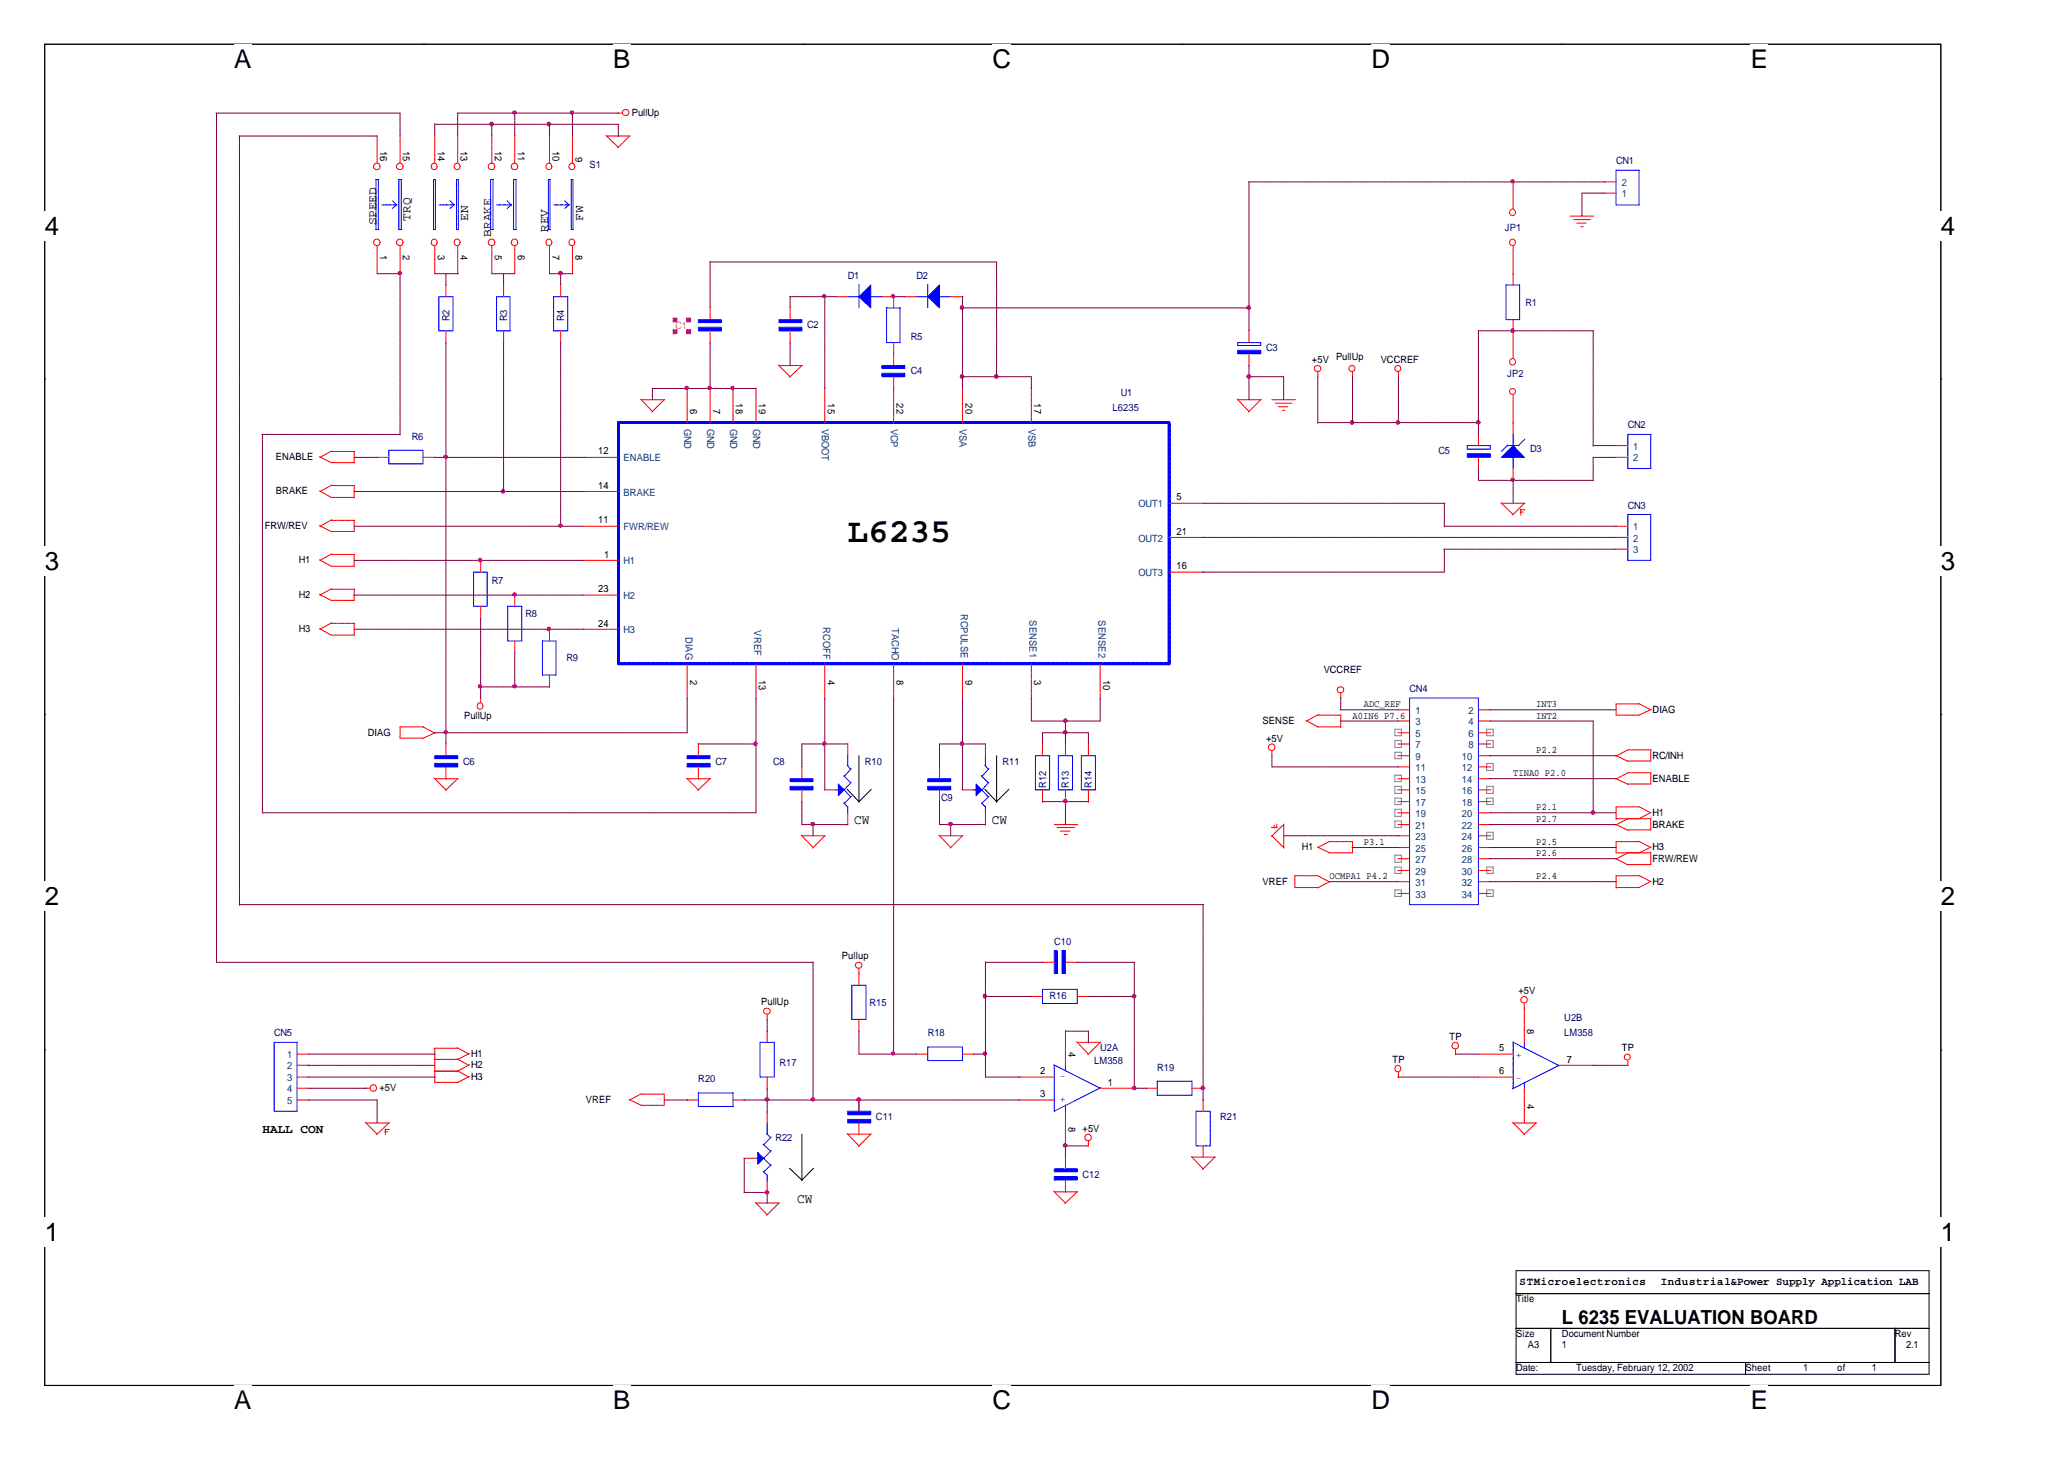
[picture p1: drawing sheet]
<svg xmlns="http://www.w3.org/2000/svg" width="297mm" height="210mm" viewBox="0 0 297 210" stroke-linecap="round" stroke-linejoin="round" font-family="sans-serif">
<path d="M6.4 6.4h272.9v192.9h-272.9z" fill="none" stroke="#000" stroke-width=".14"/>
<g fill="#fff">
<path d="M33.7 6.4h2.5v4.2h-2.5z"/>
<path d="M33.7 199.3h2.5v4.3h-2.5z"/>
</g>
<path d="M61 6.4h.1M61 199.3h.1" fill="none" stroke="#000" stroke-width=".14"/>
<g fill="#fff">
<path d="M88.2 6.4h2.5v4.2h-2.5z"/>
<path d="M88.2 199.3h2.5v4.3h-2.5z"/>
</g>
<path d="M115.6 6.4h.1M115.6 199.3h.1" fill="none" stroke="#000" stroke-width=".14"/>
<g fill="#fff">
<path d="M142.8 6.4h2.7v4.2h-2.7z"/>
<path d="M142.8 199.3h2.7v4.3h-2.7z"/>
</g>
<path d="M170.1 6.4h.1M170.1 199.3h.1" fill="none" stroke="#000" stroke-width=".14"/>
<g fill="#fff">
<path d="M197.4 6.4h2.7v4.2h-2.7z"/>
<path d="M197.4 199.3h2.7v4.3h-2.7z"/>
</g>
<path d="M224.7 6.4h.1M224.7 199.3h.1" fill="none" stroke="#000" stroke-width=".14"/>
<g fill="#fff">
<path d="M252 6.4h2.4v4.2h-2.4z"/>
<path d="M252 199.3h2.4v4.3h-2.4z"/>
<path d="M6.4 30.4h2.1v4.2h-2.1z"/>
<path d="M279.3 30.4h2v4.2h-2z"/>
<path d="M6.4 78.6h2.1v4.2h-2.1z"/>
<path d="M279.3 78.6h2v4.2h-2z"/>
</g>
<path d="M6.4 54.5h.1M279.3 54.5h.1" fill="none" stroke="#000" stroke-width=".14"/>
<g fill="#fff">
<path d="M6.4 126.8h2.1v4.3h-2.1z"/>
<path d="M279.3 126.8h2v4.3h-2z"/>
</g>
<path d="M6.4 102.8h.1M279.3 102.8h.1" fill="none" stroke="#000" stroke-width=".14"/>
<g fill="#fff">
<path d="M6.4 175.1h2.1v4.2h-2.1z"/>
<path d="M279.3 175.1h2v4.2h-2z"/>
</g>
<g fill="none" stroke="#000" stroke-width=".14">
<path d="M121.9 113.6l1.7 1.7 1.8-1.7M123.6 108.7v6.7M141.7 113.6l1.7 1.7 1.8-1.7M143.4 108.7v6.7M6.4 151.1h.1M279.3 151.1h.1M113.6 168.1l1.8 1.7 1.7-1.7M115.4 163.2v6.7M218.2 182.8h59.4v14.9h-59.4zM218.2 186.1h59.4M218.2 191.1h59.4M218.2 196h59.4"/>
<path d="M223.2 191.1v4.9M251.2 196v1.7M272.7 191.1v4.9"/>
</g>
<g fill="none" stroke="#f00" stroke-width=".14">
<path d="M87.2 19.5l1.8 1.7M87.3 19.6h3.4M88.9 16.3h.7M90.6 19.6l-1.7 1.7M217.8 26.1v4M217.8 35.4v5.6M226 31.1h3.4M226.5 31.6h2.4M226.9 32.1h1.4M227.5 32.6h.3M230.9 27.8h1.7M230.9 26.2h1.7"/>
<path d="M64.2 40.9v1.8M64.2 47.6v1.8M72.5 40.9v1.8M72.5 47.6v1.8M80.7 40.9v1.8M80.7 47.6v1.8M92.2 57.4l1.7 1.8M92.3 57.5h3.4M95.6 57.5l-1.8 1.8M102.2 44.2v1.8M102.2 47.6v1.8M112 52.5l1.7 1.7"/>
<path d="M112.1 52.6h3.4M113.7 44.2v1.8M113.7 47.6v1.8M115.4 52.6l-1.8 1.7M120.2 42.7h1.8M126.9 42.7h1.8M128.6 42.6v1.7M128.6 49.3v3.3M128.6 54.2v1.8M130.1 42.7h1.8M136.8 42.7h1.8M178.1 57.4l1.6 1.8"/>
<path d="M178.1 57.5h3.4M179.7 47.5v1.8M179.7 50.9v1.8M181.4 57.5l-1.7 1.8M183 57.5h3.4M183.6 58h2.3M184 58.5h1.3M184.6 59h.3M189.7 53.5v.8M194.6 53.5v.8M201.3 53.5v.8M217.8 46v5.6"/>
<path d="M217.8 56.8v5.7M54.2 65.8h1.8M60.9 65.8h1.8M212.8 62.4v1.7M212.8 65.8v1.7M216 72.3l1.8 1.7M216.1 72.4h3.4M217.8 67.4v1.8M218.8 73.7h.4M218.9 73.3h.6M218.9 73.3v.8M219.4 72.4l-1.7 1.7"/>
<path d="M232.5 64.1h1.8M232.5 65.8h1.8M232.5 75.7h1.8M232.5 77.3h1.8M232.5 79h1.8M69.2 80.5v1.8M69.2 87.2v1.8M74.1 85.5v1.7M74.1 92.2v1.7M79.1 90.4v1.8M79.1 97.1v1.8M193 99.8v.7"/>
<path d="M62.5 111.9l1.7 1.7M62.6 112h3.4M64.2 106.9v1.8M64.2 110.3v1.8M65.9 112l-1.8 1.7M69.2 100.3v.8M98.8 111.9l1.7 1.7M98.9 112h3.4M102.2 112l-1.8 1.7M115.4 110.3v1.7M115.4 113.6v1.8M118.6 113.6h1.7"/>
<path d="M122 106.9v1.8M122 116.9v1.8M135.2 110.3v1.7M135.2 113.6v1.8M138.4 113.6h1.7M141.8 106.9v1.8M141.8 116.9v1.8M150 106.9v1.8M150 113.6v1.8M151.7 118.6h3.4M152.1 119.1h2.5M152.6 119.6h1.4"/>
<path d="M153.3 106.9v1.8M153.3 113.6v1.8M156.6 106.9v1.8M156.6 113.6v1.8M183 119.1h.8M183 108v.8M183.4 118.7v.4M183.7 118.5v.6M184.7 118.5v3.4M184.7 118.6l-1.7 1.7M201.2 118.6h1.7M201.2 112h1.7"/>
<path d="M201.2 102.1h1.7M201.2 103.7h1.7M201.2 105.4h1.7M201.2 107h1.7M201.2 108.7h1.7M201.2 110.3h1.7M201.2 113.6h1.7M201.2 115.3h1.7M201.2 116.9h1.7M212.8 118.6h1.7M212.8 112h1.7M212.8 102.1h1.7"/>
<path d="M212.8 103.7h1.7M212.8 105.4h1.7M212.8 107h1.7M212.8 108.7h1.7M212.8 110.3h1.7M212.8 113.6h1.7M212.8 115.3h1.7M212.8 116.9h1.7M115.3 120.2l1.7 1.7M115.4 120.2h3.4M118.7 120.2l-1.8 1.8M123.6 139.4v2.3"/>
<path d="M135.1 120.2l1.7 1.7M135.2 120.2h3.4M138.5 120.2l-1.8 1.8M149.9 138.4h1.8M153.2 120.1h.4M153.3 138.4h1.8M183 120.2l1.8 1.8M201.2 120.2h1.7M201.2 121.9h1.7M201.2 123.5h1.7M201.2 125.2h1.7M201.2 126.8h1.7"/>
<path d="M201.2 128.5h1.7M212.8 120.2h1.7M212.8 121.9h1.7M212.8 123.5h1.7M212.8 125.2h1.7M212.8 126.8h1.7M212.8 128.5h1.7M42.8 156.6h1.6M42.8 151.7h1.6M42.8 153.3h1.6M42.8 155h1.6M42.8 158.3h1.6"/>
<path d="M52.6 156.6h.7M98.8 158.3h1.7M105.5 158.3h1.7M110.4 146v.7M110.4 148.3v1.7M110.4 155v1.6M110.4 159.9v1.7M123.6 146.7v1.7M123.6 158.2v1.7M131.8 151.7h1.7M138.5 151.7h1.7M146.6 155h5.1"/>
<path d="M146.6 158.3h5.1M148.3 143.4h1.7M153.3 148.3v5M153.3 159.9v5M154.9 149.9l1.7 1.8M155 150h3.4M155 143.4h1.7M158.3 156.6h5M158.3 150l-1.8 1.7M164.8 156.6h1.7M171.5 156.6h1.7M201.3 154.3v.7"/>
<path d="M209.5 151v.7M219.4 144.4v.7M234.3 152.6v.7M52.6 161.5l1.7 1.7M52.7 161.6h3.3M55.4 162.8h.4M55.5 162.5h.5M55.5 162.4v.9M56 161.6l-1.8 1.7M107 166.6h1.8M108.7 173l1.7 1.8M108.8 173.1h3.4"/>
<path d="M110.4 169.9v1.7M112.1 173.1l-1.8 1.8M121.9 163.1l1.7 1.8M122 163.2h3.4M123.6 161.6v1.7M125.3 163.2l-1.8 1.7M151.6 171.4l1.7 1.7M151.7 171.5h3.4M155 171.5l-1.8 1.7M156.6 164.2v.7M171.4 166.4l1.7 1.8M171.5 166.5h3.4"/>
<path d="M174.8 166.5l-1.7 1.7M217.7 161.5l1.7 1.7M217.8 161.6h3.3M221.1 161.6l-1.8 1.7"/>
<circle cx="90.1" cy="16.2" r=".45"/>
<circle cx="217.7" cy="30.5" r=".45"/>
<circle cx="217.7" cy="34.9" r=".45"/>
<circle cx="189.6" cy="53" r=".45"/>
<circle cx="194.6" cy="53" r=".43"/>
<circle cx="201.2" cy="53" r=".43"/>
<circle cx="217.7" cy="52.1" r=".45"/>
<circle cx="217.7" cy="56.3" r=".43"/>
<circle cx="192.9" cy="99.2" r=".45"/>
<circle cx="69.1" cy="101.6" r=".45"/>
<circle cx="183" cy="107.5" r=".47"/>
<circle cx="123.6" cy="138.9" r=".45"/>
<circle cx="53.7" cy="156.5" r=".47"/>
<circle cx="110.4" cy="145.5" r=".45"/>
<circle cx="201.1" cy="153.7" r=".45"/>
<circle cx="209.4" cy="150.4" r=".47"/>
<circle cx="219.3" cy="143.8" r=".47"/>
<circle cx="234.2" cy="152.1" r=".43"/>
<circle cx="156.6" cy="163.6" r=".47"/>
</g>
<g fill="none" stroke="#00f" stroke-width=".14">
<path d="M232.6 24.5h3.3v5h-3.3zM63.2 42.7h2v4.9h-2zM71.5 42.7h1.9v4.9h-1.9zM79.7 42.7h2v4.9h-2zM100.5 46h3.3v.4h-3.3zM100.5 47.1h3.3v.5h-3.3zM112.1 46h3.3v.4h-3.3zM112.1 47.1h3.3v.5h-3.3zM121.9 42.7h1.7M123.6 40.9v3.4M125.2 42.7h1.7M126.9 52.6h3.3v.4h-3.3z"/>
<path d="M126.9 53.7h3.3v.5h-3.3zM127.6 44.3h1.9v5h-1.9zM131.8 42.7h1.7M133.5 40.9v3.4M135.1 42.7h1.7M178.1 50.4h3.3v.5h-3.3zM178.1 49.3h3.3v.4h-3.3zM216.7 41h2v5h-2zM56 64.8h4.9v1.9h-4.9zM211.2 65.3h3.3v.5h-3.3zM211.2 64.1h3.3v.5h-3.3zM216.9 64.1h1.7"/>
<path d="M217 64l-.9 1M217.8 62.4v1.7M217.8 65.7v1.7M219.5 63.2l-1 .9M234.3 62.5h3.3v4.9h-3.3zM234.3 74h3.3v6.6h-3.3zM68.2 82.3h1.9v4.9h-1.9zM73.1 87.2h2v5h-2zM78.1 92.2h1.9v4.9h-1.9zM62.6 108.7h3.3v.4h-3.3zM62.6 109.8h3.3v.5h-3.3zM113.7 112h3.3v.5h-3.3z"/>
<path d="M113.7 113.1h3.3v.5h-3.3zM120.2 113.6h.4M121.4 115.5l.6 .6M121.4 113.6l1 1.1M121.4 111.6l1 1M121.9 110.1l.5 .6M122 108.6v1.6M122 116v.9M122.5 114.6l-1 1M122.5 112.5l-1 1.1M122.5 110.6l-1 1.1M133.5 112h3.3v.5h-3.3z"/>
<path d="M133.5 113.1h3.3v.5h-3.3zM140 113.6h.5M141.2 115.5l.6 .6M141.2 113.6l1 1.1M141.2 111.6l1 1M141.7 110.1l.5 .6M141.8 108.6v1.6M141.8 116v.9M142.3 114.6l-1 1M142.3 112.5l-1 1.1M142.3 110.6l-1 1.1M149 108.7h2v4.9h-2z"/>
<path d="M152.3 108.7h2v4.9h-2zM155.6 108.7h2v4.9h-2zM202.9 100.4h9.9v29.7h-9.9zM151.7 136.8h.4v3.3h-.4zM152.8 136.8h.5v3.3h-.5zM39.5 150h3.3v9.9h-3.3zM100.5 157.2h5v2h-5zM109.4 150h2v5h-2zM122 159.9h3.3v.5h-3.3zM122.6 141.7h2v5h-2zM133.5 150.6h5v2h-5zM150 142.3h5v2.1h-5z"/>
<path d="M151.6 153.2l6.7 3.4M151.7 153.3v6.6M153.3 153.2v.9M153.3 158.9v1M158.4 156.5l-6.7 3.4M166.5 155.5h5v2.1h-5zM108.7 166.6h.4M109.8 168.5l.6 .6M109.8 166.6l1.1 1.1M109.8 164.6l1.1 1M110.3 163.1l.6 .6M110.4 161.6v1.6"/>
<path d="M110.4 169v.9M111 167.6l-1.1 1M111 165.5l-1.1 1.1M111 163.6l-1.1 1.1M122 161.1h3.3v.5h-3.3z"/>
</g>
<g fill="none" stroke="#808080" stroke-width=".14">
<path d="M200.7 104.9h1v.9h-1zM200.7 106.5h1v1h-1zM200.7 108.2h1v.9h-1zM200.7 111.5h1v1h-1zM200.7 113.1h1v1h-1zM200.7 114.8h1v1h-1zM200.7 116.4h1v1h-1zM200.7 118.1h1v1h-1zM214 104.9h.9v.9h-.9zM214 106.5h.9v1h-.9zM214 113.1h.9v1h-.9zM214 114.8h.9v1h-.9z"/>
<path d="M214 109.8h.9v1h-.9zM214 119.7h.9v1h-.9zM200.7 123h1v1.1h-1zM200.7 124.7h1v1h-1zM200.7 128h1v1h-1zM214 124.7h.9v1h-.9zM214 128h.9v1h-.9z"/>
</g>
<path d="M100.6 46.2h3.2M112.2 46.2h3.2M127 52.8h3.2M62.7 109h3.2M99 109h3.2M113.8 112.3h3.2M133.6 112.3h3.2M152 136.8v3.3M151.8 168.4h3.2" fill="none" stroke="#00f" stroke-width=".34"/>
<g fill="none" stroke="#00f" stroke-width=".42">
<path d="M100.6 47.4h3.2M112.2 47.4h3.2M127 54h3.2M178.2 50.7h3.2M211.2 65.6h3.3M62.7 110.1h3.2M99 110.1h3.2M113.8 113.4h3.2M133.6 113.4h3.2M153.1 136.8v3.3M122.1 160.2h3.2M122.1 161.3h3.2"/>
<path d="M151.8 169.6h3.2"/>
</g>
<g fill="#00f" stroke="#00f" stroke-width=".14">
<path d="M135.2 41v3.3l-1.7-1.6z" fill-rule="evenodd"/>
<path d="M140.5 112.8l.8 .8-.8 .9z" fill-rule="evenodd"/>
<path d="M120.6 112.8l.9 .8-.9 .9z" fill-rule="evenodd"/>
<path d="M216.1 65.8l1.7-1.7 1.6 1.7z" fill-rule="evenodd"/>
<path d="M109.1 165.8l.8 .8-.8 .9z" fill-rule="evenodd"/>
<path d="M123.6 42.7l1.7-1.7v3.3z" fill-rule="evenodd"/>
</g>
<g fill="none" stroke="#00f" stroke-width=".14" stroke-dasharray=".1 .1 .1 .1 .1 .1 .1 .1">
<path d="M54.1 33h.4M54.1 25.8h.4M54.1 33v-7.2M54.4 33v-7.2M57.4 33v-7.2M57.4 33h.4M57.4 25.8h.4M57.7 33v-7.2M62.4 33v-7.2M62.4 25.8h.3M62.4 33h.3M62.7 33v-7.2"/>
<path d="M65.7 25.8h.3M65.7 33h.3M65.7 33v-7.2M66 33v-7.2M70.6 25.8h.4M70.6 33h.4M70.6 33v-7.2M71 33v-7.2M73.9 25.8h.4M73.9 33v-7.2M73.9 33h.4M74.3 33v-7.2"/>
<path d="M78.9 25.8h.3M78.9 33h.3M78.9 33v-7.2M79.2 33v-7.2M82.2 25.8h.3M82.2 33v-7.2M82.2 33h.3M82.5 33v-7.2"/>
</g>
<g fill="none" stroke="#00f" stroke-width=".14" stroke-dasharray=".3 .1 .1 .1 .1 .1">
<path d="M54.9 29.5h2.2M57.1 29.5l-.6-.6M57.1 29.5l-.6 .5M63.2 29.5h2.2M65.4 29.5l-.6-.6M65.4 29.5l-.6 .5M71.5 29.5h2.2M73.6 29.5l-.6-.6M73.6 29.5l-.6 .5M79.7 29.5h2.3M81.9 29.5l-.6-.6M81.9 29.5l-.6 .5"/>
<path d="M98.9 108.7h3.3v.4h-3.3zM98.9 109.8h3.3v.5h-3.3zM172.1 159.9h2.1M174.2 159.9v5M217.8 150l6.7 3.3M217.8 156.6v-6.7M219.4 150v.9M219.4 155.7v.9M224.4 153.3l-6.7 3.3M151.7 168.2h3.3v.4h-3.3zM151.7 169.3h3.3v.5h-3.3zM172.1 164.9v-5"/>
<path d="M174.2 164.9h-2.1"/>
</g>
<g fill="none" stroke="#f00" stroke-width=".14" stroke-dasharray=".3 .1 .1 .1 .1 .1">
<path d="M54.3 23.5v-4M54.3 35.4v4.1M57.6 23.5v-4M57.6 35.4v4.1M62.6 23.5v-4M62.6 35.4v4.1M65.9 23.5v-4M65.9 35.4v4.1M70.8 23.5v-4M70.8 35.4v4.1M74.1 23.5v-4M74.1 35.4v4.1"/>
<path d="M79.1 23.5v-4M79.1 35.4v4.1M82.4 23.5v-4M82.4 35.4v4.1M46.1 65.8l1.7-.9M46.1 75.7l1.7-.9M46.1 70.7l1.7-.9M47.7 79.8h3.4M47.7 65h3.4M47.7 66.6l-1.7-.9M47.7 74.9h3.4M47.7 76.5l-1.7-.9"/>
<path d="M47.7 69.9h3.4M47.7 71.6l-1.7-1M51 79.8v1.7M51 65v1.6M51 66.6h-3.4M51 74.9v1.7M51 76.5h-3.4M51 69.9v1.7M51 71.6h-3.4M89 75.7h-5.1M89 70.7h-5.1M89 65.8h-5.1"/>
<path d="M98.9 60.8v-5M102.2 60.8v-5M105.5 60.8v-5M108.8 60.8v-5M118.7 60.8v-5M128.6 60.8v-5M138.5 60.8v-5M148.4 60.8v-5M168.2 72.4h5M168.2 77.3h5M46.1 90.5l1.7-.9M46.1 80.6l1.7-.9"/>
<path d="M46.1 85.6l1.7-.9M47.7 89.7h3.4M47.7 91.4l-1.7-1M47.7 81.5l-1.7-1M47.7 84.8h3.4M47.7 86.4l-1.7-.9M51 89.7v1.8M51 91.4h-3.4M51 81.5h-3.4M51 84.8v1.7M51 86.4h-3.4M89 80.6h-5.1"/>
<path d="M89 85.6h-5.1M89 90.5h-5.1M98.9 95.5v5M108.8 95.5v5M118.7 95.5v5M128.6 95.5v5M138.5 95.5v5M148.4 95.5v5M158.3 95.5v5M168.2 82.3h5M57.6 106.2v-1.7M57.6 104.6h3.4"/>
<path d="M60.9 106.2h-3.4M60.9 104.6l1.8 .9M62.6 105.4l-1.8 .9M100.5 108.7v-1.8M100.5 110.3v1.8M188 103.7l1.7-.9M189.7 102.9h3.3M189.7 104.6l-1.7-1M193 102.9v1.8M193 104.6h-3.4M232.6 108.7l1.8 .9M232.6 118.6l1.8 .9"/>
<path d="M232.6 116.1v1.8M232.6 117.8h3.4M232.6 101.3v1.7M232.6 102.9h3.4M232.6 112l1.8 .9M234.3 109.5h3.4M234.3 107.9l-1.8 .9M234.3 119.4h3.4M234.3 117.8l-1.8 .9M234.3 112.8h3.4M234.3 111.2l-1.8 .9M235.9 116.1h-3.4"/>
<path d="M235.9 117.8l1.8-.9M235.9 101.3h-3.4M235.9 102.9l1.8-.9M237.6 109.5v-1.7M237.6 107.9h-3.4M237.6 119.4v-1.7M237.6 117.8h-3.4M237.6 116.9l-1.8-.9M237.6 102.1l-1.8-.9M237.6 112.8v-1.7M237.6 111.2h-3.4M186.4 127.7v-1.8"/>
<path d="M186.4 126h3.3M189.7 127.7h-3.4M189.7 126l1.7 .9M189.7 121.9l1.7-.9M191.3 126.8l-1.7 1M191.3 121.1h3.4M191.3 122.7l-1.7-.9M194.6 121.1v1.7M194.6 122.7h-3.3M232.6 121.1v1.7M232.6 122.7h3.4M232.6 123.5l1.8 1"/>
<path d="M232.6 126v1.8M232.6 127.7h3.4M234.3 124.4h3.4M234.3 122.7l-1.8 .9M235.9 121.1h-3.4M235.9 122.7l1.8-.9M235.9 126h-3.4M235.9 127.7l1.8-.9M237.6 121.9l-1.8-.9M237.6 124.4v-1.8M237.6 122.7h-3.4M237.6 126.8l-1.8-.9"/>
<path d="M62.6 150.8v1.7M62.6 152.4h3.4M62.6 152.4v1.8M62.6 154.1h3.4M62.6 154.1v1.7M62.6 155.7h3.4M65.9 150.8h-3.4M65.9 152.4l1.7-.8M65.9 152.4h-3.4M65.9 154.1l1.7-.9M65.9 154.1h-3.4M65.9 155.7l1.7-.8"/>
<path d="M67.5 151.7l-1.7-1M67.5 153.3l-1.7-1M67.5 155l-1.7-1M90.6 158.3l1.8-1M92.3 157.4h3.4M92.3 159l-1.8-.8M95.6 157.4v1.7M95.6 159h-3.4M173.1 159.9v-1.7M217.8 151.7h-5.1M217.8 155h-5.1M219.4 150v-5"/>
<path d="M219.4 156.6v5M224.4 153.3h5M153.3 168.2v-1.8M153.3 169.8v1.7M173.1 164.9v1.7"/>
<circle cx="54.2" cy="34.9" r=".47"/>
<circle cx="54.2" cy="23.9" r=".47"/>
<circle cx="57.5" cy="34.9" r=".47"/>
<circle cx="57.5" cy="23.9" r=".47"/>
<circle cx="62.5" cy="34.9" r=".45"/>
<circle cx="62.5" cy="23.9" r=".45"/>
<circle cx="65.8" cy="34.9" r=".45"/>
<circle cx="65.8" cy="23.9" r=".45"/>
<circle cx="70.7" cy="34.9" r=".47"/>
<circle cx="70.7" cy="23.9" r=".47"/>
<circle cx="74" cy="34.9" r=".47"/>
<circle cx="74" cy="23.9" r=".47"/>
<circle cx="79" cy="34.9" r=".45"/>
<circle cx="79" cy="23.9" r=".45"/>
<circle cx="82.3" cy="34.9" r=".45"/>
<circle cx="82.3" cy="23.9" r=".45"/>
</g>
<path d="M89 60.8h79.3M168.3 60.8v34.7M89 95.5v-34.7M168.3 95.5h-79.3" fill="none" stroke="#00f" stroke-width=".42" stroke-dasharray=".3 .1 .1 .1 .1 .1"/>
<g fill="none" stroke="#800040" stroke-width=".14" stroke-dasharray=".3 .1 .1 .1 .1 .1">
<path d="M31.2 16.3v122.2M34.5 19.6v110.6M54.3 19.6h-19.9M57.6 19.6v-3.4M57.6 16.3h-26.5M62.6 17.9h8.3M62.6 19.6v-1.8M65.9 16.3h8.3M65.9 19.6v-3.4M70.8 17.9h8.4M70.8 19.6v-1.8M74.1 19.6v-3.4"/>
<path d="M74.1 16.3h8.4M79.1 17.9h10M79.1 19.6v-1.8M82.4 16.3v3.4M82.4 16.3h6.7M89 17.9v1.8M54.3 39.4h3.4M57.6 39.4v23.2M62.6 39.4h3.4M64.2 39.4v1.7M70.8 39.4h3.4M72.5 39.4v1.7"/>
<path d="M79.1 39.4h1.7M80.7 39.4v1.7M80.7 39.4h1.8M102.2 37.7h41.3M143.4 37.7v16.6M179.7 26.2v18.2M217.8 26.2h-38.1M227.7 27.8v3.4M231 26.2h-13.3M231 27.8h-3.4M64.2 49.3v16.6M72.5 49.3v21.5"/>
<path d="M80.7 49.3v26.5M93.9 55.9v1.7M98.9 55.9h-5.1M102.2 55.9h-3.4M102.2 49.3v6.7M102.2 44.3v-6.7M105.5 55.9h-3.4M108.8 55.9h-3.4M113.7 52.6v-3.4M113.7 44.3v-1.7M118.7 55.9v-13.3M118.7 42.7h-5.1"/>
<path d="M120.3 42.7h-1.7M130.2 42.7h-1.7M138.5 42.7v1.7M138.5 44.3v10M138.5 55.9v-1.8M143.4 54.2h-5M143.4 54.2h5.1M148.4 54.2v1.8M179.7 47.6v-3.4M179.7 52.6v1.7M179.7 54.2h5.1M179.7 44.3h-41.3"/>
<path d="M179.7 57.5v-3.4M184.7 54.2v3.4M189.7 54.2v6.7M194.6 54.2v6.7M212.8 47.6h5M217.8 47.6h11.6M229.3 47.6v16.6M37.8 62.5v54.5M51 65.8h3.4M51 70.7h21.6M57.6 62.5h-19.9M62.6 65.8h1.7"/>
<path d="M64.2 65.8v39.7M64.2 65.8h19.9M72.5 70.7h11.6M80.7 75.7h-29.8M84 75.7h-3.4M173.1 72.4h34.8M189.7 60.8h5M194.6 60.8h6.7M201.3 60.8v-6.7M201.3 60.8h11.6M207.9 79v3.4M207.9 75.7h24.8"/>
<path d="M207.9 72.4v3.4M212.8 69.1v-1.8M212.8 69.1h5M212.8 62.5v-1.8M212.8 60.8v-13.3M217.8 69.1h11.6M217.8 72.4v-3.4M229.3 64.1h3.4M229.3 65.8v3.4M229.3 65.8h3.4M232.6 79h-24.8M232.6 77.3h-59.5"/>
<path d="M51 90.5h28.2M51 80.6h18.3M69.2 98.8h5M69.2 88.9v10M69.2 80.6h14.9M74.1 93.8v5.1M74.1 98.8h5.1M74.1 85.6h-23.2M79.1 90.5h5M84 85.6h-10M207.9 82.3h-34.8M37.8 116.9h71.1"/>
<path d="M64.2 107v-1.7M64.2 105.4h-1.7M69.2 100.4v-1.7M98.9 100.4v5.1M98.9 105.4h-34.8M100.5 107h8.4M108.8 116.9v-10M108.8 100.4v6.7M115.4 107h3.4M115.4 118.6h1.7M115.4 110.3v-3.4M115.4 115.3v3.4"/>
<path d="M117 118.6v1.7M117 118.6h5.1M118.7 113.6v-6.7M118.7 100.4v6.7M122 107h-3.4M128.6 100.4v51.3M135.2 107h3.4M135.2 118.6h1.7M135.2 115.3v3.4M135.2 110.3v-3.4M136.8 118.6h5.1M136.8 118.6v1.7"/>
<path d="M138.5 100.4v6.7M138.5 113.6v-6.7M141.8 107h-3.4M148.4 103.7h5M148.4 100.4v3.4M150 105.4h3.4M150 107v-1.7M153.3 115.3v3.4M153.3 105.4v-1.8M153.3 105.4h3.4M153.3 107v-1.7M153.3 115.3h-3.4"/>
<path d="M153.3 103.7h5.1M156.6 105.4v1.7M156.6 115.3h-3.4M158.3 100.4v3.4M183 110.3v-1.7M193 102.1v-1.8M201.3 102.1h-8.4M201.3 110.3h-18.3M201.3 103.7h-8.4M214.5 103.7h14.9M214.5 116.9h14.9M229.3 116.9h3.4"/>
<path d="M229.3 103.7v13.3M232.6 102.1h-18.2M232.6 108.7h-18.2M232.6 112h-18.2M232.6 118.6h-18.2M31.2 138.4h85.9M34.5 130.1h138.7M117 138.4v19.9M141.8 138.4h8.3M155 138.4h8.3M163.2 138.4v5M173.1 130.1v26.5"/>
<path d="M184.7 120.2h16.6M201.3 126.8h-10M201.3 121.9h-6.7M232.6 123.5h-18.2M232.6 126.8h-18.2M232.6 121.9h-18.2M44.4 151.7h18.3M44.4 155h18.3M44.4 156.6h8.3M44.4 158.3h10M54.3 158.3v3.3M62.6 153.3h-18.3"/>
<path d="M95.6 158.3h3.4M110.4 146.7v1.7M110.4 156.6v1.7M110.4 158.3v1.8M110.4 158.3h-3.4M110.4 158.3h6.7M117 158.3h6.7M123.6 158.3v1.6M123.6 148.4v3.3M123.6 151.7h5.1M128.6 151.7h3.4M140.1 151.7h1.8"/>
<path d="M141.8 151.7v3.3M141.8 155h5M141.8 143.4v8.3M141.8 143.4v-5M146.7 158.3h-23.2M148.4 143.4h-6.7M153.3 148.4h3.4M156.6 143.4h6.7M156.6 148.4v1.6M163.2 143.4v13.2M163.2 156.6h1.8M173.1 156.6v1.7"/>
<path d="M209.5 151.7h3.4M212.8 155h-11.6M234.3 153.3h-5.1M107.1 171.5h3.4M107.1 166.6v5M110.4 171.5v1.7M153.3 164.9v1.7M156.6 164.9h-3.4"/>
</g>
<g fill="#f0f" stroke="#f0f" stroke-width=".14" stroke-dasharray=".3 .1 .1 .1 .1 .1">
<path d="M141.6 143.1l.1-.1a.31 .31 0 0 1 .2 .5l-.2 .1-.2-.1v-.1z" fill-rule="evenodd"/>
<path d="M217.5 47.3h.2a.31 .31 0 0 1 .2 .5l-.2 .1-.2-.1-.1-.2z" fill-rule="evenodd"/>
<path d="M194.4 60.5h.2a.31 .31 0 0 1 .2 .5l-.2 .1-.2-.1-.1-.2z" fill-rule="evenodd"/>
<path d="M201 60.5h.2a.31 .31 0 0 1 .2 .5l-.2 .1-.2-.1-.1-.2z" fill-rule="evenodd"/>
<path d="M72.2 70.4h.2a.31 .31 0 0 1 .2 .5l-.2 .1-.2-.1-.1-.2z" fill-rule="evenodd"/>
<path d="M138.3 44h.1a.31 .31 0 0 1 .2 .5h-.2h-.2v-.2z" fill-rule="evenodd"/>
<path d="M78.9 17.6l.1-.1a.31 .31 0 0 1 .2 .5l-.2 .1-.2-.1-.1-.1z" fill-rule="evenodd"/>
<path d="M78.9 90.2h.1a.31 .31 0 0 1 .2 .5l-.2 .1-.2-.1-.1-.2z" fill-rule="evenodd"/>
<path d="M118.5 106.7h.1a.31 .31 0 0 1 .2 .5l-.2 .1-.2-.1v-.2z" fill-rule="evenodd"/>
<path d="M138.3 53.9h.1a.31 .31 0 0 1 .2 .5l-.2 .1-.2-.1v-.2z" fill-rule="evenodd"/>
<path d="M108.6 106.7h.1a.31 .31 0 0 1 .2 .5l-.2 .1-.2-.1v-.2z" fill-rule="evenodd"/>
<path d="M138.3 106.7h.1a.31 .31 0 0 1 .2 .5l-.2 .1-.2-.1v-.2z" fill-rule="evenodd"/>
<path d="M68.9 80.3h.2a.31 .31 0 0 1 .2 .5l-.2 .1-.2-.1-.1-.2z" fill-rule="evenodd"/>
<circle cx="141.7" cy="151.6" r=".26"/>
<circle cx="163.2" cy="143.3" r=".29"/>
<circle cx="163.2" cy="156.5" r=".29"/>
<circle cx="173.1" cy="156.5" r=".29"/>
<circle cx="153.3" cy="164.8" r=".28"/>
<circle cx="128.5" cy="42.6" r=".26"/>
<circle cx="80.7" cy="39.3" r=".28"/>
<circle cx="123.6" cy="158.2" r=".28"/>
<circle cx="217.7" cy="69" r=".26"/>
<circle cx="74.1" cy="98.8" r=".28"/>
<circle cx="110.4" cy="158.2" r=".28"/>
<circle cx="117" cy="158.2" r=".28"/>
<circle cx="74.1" cy="16.2" r=".28"/>
<circle cx="69.1" cy="98.7" r=".26"/>
<circle cx="82.3" cy="16.2" r=".26"/>
<circle cx="212.7" cy="60.8" r=".29"/>
<circle cx="217.7" cy="26.1" r=".26"/>
<circle cx="179.7" cy="44.2" r=".29"/>
<circle cx="179.7" cy="54.2" r=".29"/>
<circle cx="70.7" cy="17.8" r=".29"/>
<circle cx="153.3" cy="103.7" r=".29"/>
<circle cx="110.4" cy="171.6" r=".28"/>
<circle cx="128.5" cy="151.6" r=".26"/>
<circle cx="153.3" cy="105.4" r=".28"/>
<circle cx="136.8" cy="118.6" r=".28"/>
<circle cx="102.1" cy="55.8" r=".26"/>
<circle cx="74.1" cy="85.6" r=".28"/>
<circle cx="117" cy="118.6" r=".28"/>
<circle cx="143.4" cy="54.2" r=".29"/>
<circle cx="229.2" cy="116.9" r=".29"/>
<circle cx="118.6" cy="42.6" r=".26"/>
<circle cx="98.8" cy="55.8" r=".26"/>
<circle cx="57.5" cy="39.3" r=".28"/>
<circle cx="80.7" cy="75.6" r=".28"/>
<circle cx="64.1" cy="65.7" r=".28"/>
<circle cx="64.1" cy="105.4" r=".28"/>
<circle cx="105.4" cy="55.8" r=".26"/>
<circle cx="153.3" cy="115.3" r=".28"/>
</g>
<path d="M96.9 45.8h.6v.5h-.6z" fill="#f0f"/>
<path d="M96.9 45.7h.6v.6h-.6z" fill="none" stroke="#f0f" stroke-width=".14" stroke-dasharray=".3 .1 .1 .1 .1 .1"/>
<path d="M98.9 45.8h.5v.5h-.5z" fill="#f0f"/>
<path d="M98.8 45.7h.6v.6h-.6z" fill="none" stroke="#f0f" stroke-width=".14" stroke-dasharray=".3 .1 .1 .1 .1 .1"/>
<path d="M98.9 47.5h.5v.5h-.5z" fill="#f0f"/>
<path d="M98.8 47.4h.6v.6h-.6z" fill="none" stroke="#f0f" stroke-width=".14" stroke-dasharray=".3 .1 .1 .1 .1 .1"/>
<path d="M96.9 47.5h.6v.5h-.6z" fill="#f0f"/>
<path d="M96.9 47.4h.6v.6h-.6z" fill="none" stroke="#f0f" stroke-width=".14" stroke-dasharray=".3 .1 .1 .1 .1 .1"/>
<text font-size="4.9" x="122" y="78">L6235</text>
<g font-size="3.7">
<text x="33.7" y="9.8">A</text>
<text x="88.2" y="9.8">B</text>
<text x="142.8" y="9.8">C</text>
<text x="197.4" y="9.8">D</text>
<text x="252" y="9.8">E</text>
<text x="6.4" y="33.8">4</text>
<text x="279.3" y="33.8">4</text>
<text x="6.4" y="82">3</text>
<text x="279.3" y="82">3</text>
<text x="6.4" y="130.2">2</text>
<text x="279.3" y="130.2">2</text>
<text x="6.4" y="178.5">1</text>
<text x="279.3" y="178.5">1</text>
<text x="33.7" y="202.7">A</text>
<text x="88.2" y="202.7">B</text>
<text x="142.8" y="202.7">C</text>
<text x="197.4" y="202.7">D</text>
<text x="252" y="202.7">E</text>
</g>
<text font-size="2.8" x="224.8" y="190.4">L 6235 EVALUATION BOARD</text>
<g font-size="1.9">
<text x="122.9" y="118.5">CW</text>
<text x="142.7" y="118.5">CW</text>
<text x="114.7" y="173.1">CW</text>
</g>
<g font-size="1.8">
<text x="54.2" y="32.4" transform="rotate(-90 54.2 32.4)">SPEED</text>
<text x="59.1" y="31.8" transform="rotate(-90 59.1 31.8)">TRQ</text>
<text x="67.4" y="31.8" transform="rotate(-90 67.4 31.8)">EN</text>
<text x="70.7" y="34.1" transform="rotate(-90 70.7 34.1)">BRAKE</text>
<text x="78.9" y="33.4" transform="rotate(-90 78.9 33.4)">REV</text>
<text x="83.9" y="31.8" transform="rotate(-90 83.9 31.8)">FW</text>
<text x="37.8" y="163">HALL CON</text>
</g>
<g font-size="1.6">
<text x="218.7" y="184.8">STMicroelectronics</text>
<text x="239" y="184.8">Industrial&amp;Power Supply Application LAB</text>
</g>
<g font-size="1.4">
<text x="90.9" y="16.7">PullUp</text>
<text x="54.7" y="21.7" transform="rotate(90 54.7 21.7)">16</text>
<text x="58" y="21.7" transform="rotate(90 58 21.7)">15</text>
<text x="63" y="21.7" transform="rotate(90 63 21.7)">14</text>
<text x="66.3" y="21.7" transform="rotate(90 66.3 21.7)">13</text>
<text x="71.2" y="21.7" transform="rotate(90 71.2 21.7)">12</text>
<text x="74.5" y="21.7" transform="rotate(90 74.5 21.7)">11</text>
<text x="79.5" y="21.7" transform="rotate(90 79.5 21.7)">10</text>
<text x="82.8" y="22.5" transform="rotate(90 82.8 22.5)">9</text>
<text x="54.7" y="36.7" transform="rotate(90 54.7 36.7)">1</text>
<text x="58" y="36.7" transform="rotate(90 58 36.7)">2</text>
<text x="63" y="36.7" transform="rotate(90 63 36.7)">3</text>
<text x="66.3" y="36.7" transform="rotate(90 66.3 36.7)">4</text>
<text x="71.2" y="36.7" transform="rotate(90 71.2 36.7)">5</text>
<text x="74.5" y="36.7" transform="rotate(90 74.5 36.7)">6</text>
<text x="79.5" y="36.7" transform="rotate(90 79.5 36.7)">7</text>
<text x="82.8" y="36.7" transform="rotate(90 82.8 36.7)">8</text>
<text x="188.8" y="52.2">+5V</text>
<text x="192.3" y="51.8">PullUp</text>
<text x="198.7" y="52.2">VCCREF</text>
<text x="99.3" y="58.9" transform="rotate(90 99.3 58.9)">6</text>
<text x="102.6" y="58.9" transform="rotate(90 102.6 58.9)">7</text>
<text x="105.9" y="58" transform="rotate(90 105.9 58)">18</text>
<text x="109.2" y="58" transform="rotate(90 109.2 58)">19</text>
<text x="119.1" y="58" transform="rotate(90 119.1 58)">15</text>
<text x="129" y="58" transform="rotate(90 129 58)">22</text>
<text x="138.9" y="58" transform="rotate(90 138.9 58)">20</text>
<text x="148.8" y="58" transform="rotate(90 148.8 58)">17</text>
<text x="86.1" y="65.4">12</text>
<text x="39.7" y="66.2">ENABLE</text>
<text x="39.7" y="71.1">BRAKE</text>
<text x="86.1" y="70.4">14</text>
<text x="169.3" y="72">5</text>
<text x="38.1" y="76.1">FRW/REV</text>
<text x="86.1" y="75.3">11</text>
<text x="169.3" y="77">21</text>
<text x="43" y="81">H1</text>
<text x="87" y="80.3">1</text>
<text x="169.3" y="81.9">16</text>
<text x="43" y="86">H2</text>
<text x="86.1" y="85.2">23</text>
<text x="43" y="90.9">H3</text>
<text x="86.1" y="90.2">24</text>
<text x="99.3" y="97.8" transform="rotate(90 99.3 97.8)">2</text>
<text x="109.2" y="97.8" transform="rotate(90 109.2 97.8)">13</text>
<text x="119.1" y="97.8" transform="rotate(90 119.1 97.8)">4</text>
<text x="129" y="97.8" transform="rotate(90 129 97.8)">8</text>
<text x="138.9" y="97.8" transform="rotate(90 138.9 97.8)">9</text>
<text x="148.8" y="97.8" transform="rotate(90 148.8 97.8)">3</text>
<text x="158.7" y="97.8" transform="rotate(90 158.7 97.8)">10</text>
<text x="190.5" y="96.8">VCCREF</text>
<text x="196.3" y="101.7">ADC_REF</text>
<text x="221.1" y="101.7">INT3</text>
<text x="52.9" y="105.8">DIAG</text>
<text x="66.8" y="103.4">PullUp</text>
<text x="181.7" y="104.2">SENSE</text>
<text x="182.2" y="106.7">+5V</text>
<text x="194.6" y="103.4">A0IN6 P7.6</text>
<text x="221.1" y="103.4">INT2</text>
<text x="237.8" y="102.5">DIAG</text>
<text x="217.8" y="111.6">TINA0 P2.0</text>
<text x="221.1" y="108.3">P2.2</text>
<text x="237.8" y="109.1">RC/INH</text>
<text x="237.8" y="112.5">ENABLE</text>
<text x="221.1" y="116.6">P2.1</text>
<text x="221.1" y="118.2">P2.7</text>
<text x="237.8" y="119.1">BRAKE</text>
<text x="237.8" y="117.4">H1</text>
<text x="187.4" y="122.4">H1</text>
<text x="196.3" y="121.5">P3.1</text>
<text x="221.1" y="123.2">P2.6</text>
<text x="221.1" y="121.5">P2.5</text>
<text x="237.8" y="122.4">H3</text>
<text x="237.8" y="124">FRW/REW</text>
<text x="181.7" y="127.3">VREF</text>
<text x="191.3" y="126.5">OCMPA1 P4.2</text>
<text x="221.1" y="126.5">P2.4</text>
<text x="237.8" y="127.3">H2</text>
<text x="121.2" y="138">Pullup</text>
<text x="218.5" y="143">+5V</text>
<text x="109.6" y="144.6">PullUp</text>
<text x="208.6" y="149.6">TP</text>
<text x="219.8" y="148" transform="rotate(90 219.8 148)">8</text>
<text x="67.8" y="152.1">H1</text>
<text x="67.8" y="153.7">H2</text>
<text x="67.8" y="155.4">H3</text>
<text x="149.7" y="154.5">2</text>
<text x="153.8" y="151.3" transform="rotate(90 153.8 151.3)">4</text>
<text x="200.4" y="152.9">TP</text>
<text x="215.7" y="151.2">5</text>
<text x="215.7" y="154.5">6</text>
<text x="225.5" y="152.9">7</text>
<text x="233.4" y="151.2">TP</text>
<text x="54.6" y="157">+5V</text>
<text x="84.3" y="158.7">VREF</text>
<text x="149.7" y="157.8">3</text>
<text x="159.4" y="156.2">1</text>
<text x="219.8" y="158.8" transform="rotate(90 219.8 158.8)">4</text>
<text x="153.8" y="162.2" transform="rotate(90 153.8 162.2)">8</text>
<text x="155.8" y="162.8">+5V</text>
<text x="218.2" y="187.4">Title</text>
<text x="218.2" y="192.4">Size</text>
<text x="218.2" y="197.3">Date:</text>
<text x="219.9" y="194">A3</text>
<text x="224.8" y="192.4">Document Number</text>
<text x="224.8" y="194">1</text>
<text x="226.8" y="197.3">Tuesday, February 12, 2002</text>
<text x="251.2" y="197.3">Sheet</text>
<text x="259.5" y="197.3">1</text>
<text x="264.4" y="197.3">of</text>
<text x="269.4" y="197.3">1</text>
<text x="272.7" y="192.4">Rev</text>
<text x="274.3" y="194">2.1</text>
</g>
<g font-size="1.4" fill="#000080">
<text x="232.6" y="23.6">CN1</text>
<text x="84.8" y="24.1">S1</text>
<text x="216.6" y="33.2">JP1</text>
<text x="122" y="40.1">D1</text>
<text x="131.9" y="40.1">D2</text>
<text x="64.7" y="46.2" transform="rotate(-90 64.7 46.2)">R2</text>
<text x="73" y="46.2" transform="rotate(-90 73 46.2)">R3</text>
<text x="81.2" y="46.2" transform="rotate(-90 81.2 46.2)">R4</text>
<text x="116.2" y="47.3">C2</text>
<text x="219.5" y="44">R1</text>
<text x="131.1" y="48.9">R5</text>
<text x="131.1" y="53.9">C4</text>
<text x="182.2" y="50.6">C3</text>
<text x="160.1" y="59.1">L6235</text>
<text x="161.3" y="57">U1</text>
<text x="216.9" y="54.3">JP2</text>
<text x="59.3" y="63.3">R6</text>
<text x="207" y="65.4">C5</text>
<text x="220.2" y="65">D3</text>
<text x="234.3" y="61.6">CN2</text>
<text x="234.3" y="73.2">CN3</text>
<text x="70.8" y="84">R7</text>
<text x="75.6" y="88.8">R8</text>
<text x="81.5" y="95.1">R9</text>
<text x="202.9" y="99.6">CN4</text>
<text x="66.6" y="110">C6</text>
<text x="103" y="110">C7</text>
<text x="111.3" y="110">C8</text>
<text x="124.5" y="110">R10</text>
<text x="144.3" y="110">R11</text>
<text x="150.5" y="113.3" transform="rotate(-90 150.5 113.3)">R12</text>
<text x="153.8" y="113.3" transform="rotate(-90 153.8 113.3)">R13</text>
<text x="157.1" y="113.3" transform="rotate(-90 157.1 113.3)">R14</text>
<text x="135.5" y="115.2">C9</text>
<text x="151.7" y="135.9">C10</text>
<text x="151" y="143.8">R16</text>
<text x="39.5" y="149.1">CN5</text>
<text x="125.1" y="144.8">R15</text>
<text x="133.5" y="149.1">R18</text>
<text x="225.1" y="146.9">U2B</text>
<text x="225.1" y="149.1">LM358</text>
<text x="100.5" y="155.7">R20</text>
<text x="112.2" y="153.3">R17</text>
<text x="157.5" y="153">LM358</text>
<text x="158.3" y="151.2">U2A</text>
<text x="166.5" y="154">R19</text>
<text x="126.1" y="161.1">C11</text>
<text x="175.6" y="161.1">R21</text>
<text x="111.6" y="164.1">R22</text>
<text x="155.8" y="169.4">C12</text>
</g>
<g font-size="1.4" fill="#004080">
<text x="233.4" y="28.4">1</text>
<text x="233.4" y="26.8">2</text>
<text x="98.5" y="61.7" transform="rotate(90 98.5 61.7)">GND</text>
<text x="101.8" y="61.7" transform="rotate(90 101.8 61.7)">GND</text>
<text x="105.1" y="61.7" transform="rotate(90 105.1 61.7)">GND</text>
<text x="108.4" y="61.7" transform="rotate(90 108.4 61.7)">GND</text>
<text x="118.3" y="61.7" transform="rotate(90 118.3 61.7)">VBOOT</text>
<text x="128.2" y="61.7" transform="rotate(90 128.2 61.7)">VCP</text>
<text x="138.1" y="61.7" transform="rotate(90 138.1 61.7)">VSA</text>
<text x="148" y="61.7" transform="rotate(90 148 61.7)">VSB</text>
<text x="235" y="64.7">1</text>
<text x="89.7" y="71.3">BRAKE</text>
<text x="89.7" y="66.4">ENABLE</text>
<text x="235" y="66.4">2</text>
<text x="89.7" y="76.3">FWR/REW</text>
<text x="163.8" y="73">OUT1</text>
<text x="163.8" y="77.9">OUT2</text>
<text x="235" y="76.3">1</text>
<text x="235" y="77.9">2</text>
<text x="89.7" y="81.2">H1</text>
<text x="163.8" y="82.9">OUT3</text>
<text x="235" y="79.6">3</text>
<text x="89.7" y="86.2">H2</text>
<text x="138.3" y="88.3" transform="rotate(90 138.3 88.3)">RCPULSE</text>
<text x="148.2" y="89.3" transform="rotate(90 148.2 89.3)">SENSE1</text>
<text x="158.1" y="89.3" transform="rotate(90 158.1 89.3)">SENSE2</text>
<text x="89.7" y="91.1">H3</text>
<text x="98.6" y="91.6" transform="rotate(90 98.6 91.6)">DIAG</text>
<text x="108.5" y="90.7" transform="rotate(90 108.5 90.7)">VREF</text>
<text x="118.4" y="90.3" transform="rotate(90 118.4 90.3)">RCOFF</text>
<text x="128.4" y="90.4" transform="rotate(90 128.4 90.4)">TACHO</text>
<text x="203.7" y="102.7">1</text>
<text x="203.7" y="104.3">3</text>
<text x="203.7" y="106">5</text>
<text x="203.7" y="107.6">7</text>
<text x="211.3" y="102.7">2</text>
<text x="211.3" y="104.3">4</text>
<text x="211.3" y="106">6</text>
<text x="211.3" y="107.6">8</text>
<text x="203.7" y="109.3">9</text>
<text x="203.7" y="110.9">11</text>
<text x="203.7" y="112.6">13</text>
<text x="210.4" y="109.3">10</text>
<text x="210.4" y="110.9">12</text>
<text x="210.4" y="112.6">14</text>
<text x="203.7" y="114.2">15</text>
<text x="203.7" y="115.9">17</text>
<text x="203.7" y="117.5">19</text>
<text x="203.7" y="119.2">21</text>
<text x="210.4" y="114.2">16</text>
<text x="210.4" y="115.9">18</text>
<text x="210.4" y="117.5">20</text>
<text x="210.4" y="119.2">22</text>
<text x="203.7" y="120.8">23</text>
<text x="203.7" y="122.5">25</text>
<text x="203.7" y="124.1">27</text>
<text x="203.7" y="125.8">29</text>
<text x="210.4" y="120.8">24</text>
<text x="210.4" y="122.5">26</text>
<text x="210.4" y="124.1">28</text>
<text x="210.4" y="125.8">30</text>
<text x="203.7" y="127.4">31</text>
<text x="203.7" y="129.1">33</text>
<text x="210.4" y="127.4">32</text>
<text x="210.4" y="129.1">34</text>
<text x="41.3" y="152.2">1</text>
<text x="41.3" y="153.9">2</text>
<text x="41.3" y="155.5">3</text>
<text x="41.3" y="157.2">4</text>
<text x="41.3" y="158.8">5</text>
</g>
<text font-size="1.4" fill="#f0f" x="97.2" y="47.3">C1</text>
<g font-size="1.4" fill="#00f">
<text x="153.3" y="154.5" transform="rotate(-180 153.3 154.5)">-</text>
<text x="218.2" y="152.2">+</text>
<text x="218.2" y="155.5">-</text>
<text x="153.3" y="157.8" transform="rotate(-180 153.3 157.8)">+</text>
</g>
</svg>
